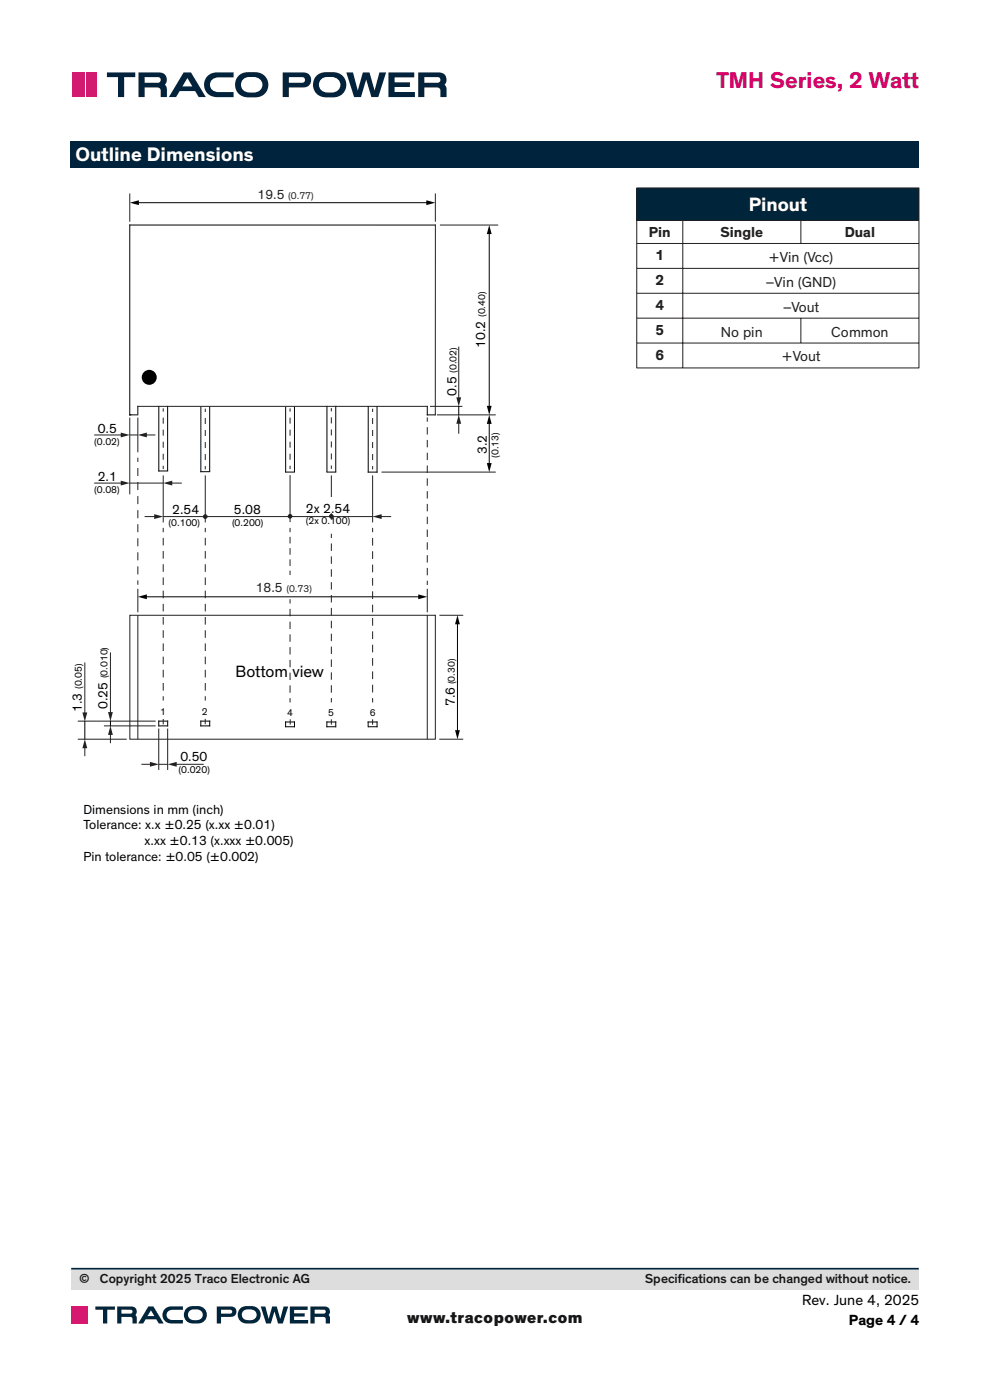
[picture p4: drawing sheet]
<svg xmlns="http://www.w3.org/2000/svg" width="210mm" height="297mm" viewBox="0 0 210 297" stroke-linecap="round" stroke-linejoin="round" font-family="sans-serif">
<path d="M15 30h180v5.7h-180z" fill="#00233d"/>
<path d="M29.1 43h61.7" fill="none" stroke="#000001" stroke-width=".21"/>
<g fill="#000001">
<path d="M27.5 43l2-.5v1z"/>
<path d="M90.4 42.5l1.9 .5-1.9 .5z"/>
</g>
<path d="M27.5 41v6M92.3 41v6" fill="none" stroke="#231f20" stroke-width=".21"/>
<path d="M103.8 49.3v37.1" fill="none" stroke="#000001" stroke-width=".21"/>
<g fill="#000001">
<path d="M103.3 86.1h1l-.5 1.9z"/>
<path d="M103.8 47.7l.5 2h-1z"/>
</g>
<path d="M93.3 47.7h12.4M97.3 73.5v11.1M91.2 86.2h6.9M92.7 88h12.5" fill="none" stroke="#231f20" stroke-width=".21"/>
<path d="M97.3 86.2v1.8" fill="none" stroke="#000001" stroke-width=".21"/>
<path d="M96.8 84.3h1l-.5 1.9z" fill="#231f20"/>
<path d="M97.3 89.5v2.5" fill="none" stroke="#231f20" stroke-width=".21"/>
<path d="M97.3 88l.5 1.9h-1z" fill="#231f20"/>
<path d="M33.7 86.2v13.7h1.9M35.6 86.2v13.6M42.6 86.4v13.7h1.9M44.5 86.4v13.6M60.6 86.4v13.7M62.5 86.4v13.6M69.4 86.2v13.9M71.2 86.2v13.9M103.8 89.6v9M69.4 100.1h1.8M78.1 100.2h1.9" fill="none" stroke="#000001" stroke-width=".21"/>
<path d="M80.9 100.2h24.3" fill="none" stroke="#231f20" stroke-width=".21"/>
<g fill="#000001">
<path d="M103.3 98.2h1l-.5 2z"/>
<path d="M103.8 88l.5 1.9h-1z"/>
<circle cx="31.7" cy="80.1" r="1.59"/>
</g>
<path d="M27.5 88.6v16.3M27.5 92.3h1.7M29.2 88.6v7.4M30.8 92.3h2.2M34.6 109.6h44.6" fill="none" stroke="#231f20" stroke-width=".21"/>
<path d="M29.2 92.3l2-.5v1z" fill="#231f20"/>
<path d="M20 92.3h6" fill="none" stroke="#231f20" stroke-width=".21"/>
<path d="M25.6 91.8l1.9 .5-1.9 .5z" fill="#231f20"/>
<path d="M30.7 109.6h2.4" fill="none" stroke="#231f20" stroke-width=".21"/>
<path d="M32.7 109.1l1.9 .5-1.9 .5z" fill="#231f20"/>
<g fill="none" stroke="#231f20" stroke-width=".21">
<path d="M34.6 86.6v.7M34.6 98.8v.7M43.5 86.7v.7M43.5 98.9v.7M61.5 86.6v.7M61.5 98.8v.7M70.3 86.6v.7M70.3 98.8v.7M34.6 100.9v9.9M61.5 100.8v10M70.3 100.9v4.5M79 100.9v9.9"/>
<path d="M80.6 109.6h2.4"/>
</g>
<path d="M34.6 97.5v-9.5M43.5 97.6v-9.6M61.5 97.5v-9.5M70.3 97.5v-9.6" fill="none" stroke="#231f20" stroke-width=".21" stroke-dasharray="1.3 1.3" stroke-linecap="butt"/>
<g fill="#231f20">
<path d="M79 109.6l2-.5v1z"/>
<circle cx="61.5" cy="109.5" r=".39"/>
</g>
<circle cx="61.5" cy="109.5" r=".39" fill="none" stroke="#231f20" stroke-width=".21"/>
<circle cx="70.3" cy="109.5" r=".39" fill="#231f20"/>
<g fill="none" stroke="#231f20" stroke-width=".21">
<path d="M36.2 102.5h2.4"/>
<circle cx="70.3" cy="109.5" r=".39"/>
</g>
<path d="M34.6 102.5l1.9-.5v1z" fill="#231f20"/>
<path d="M20 102.5h6" fill="none" stroke="#231f20" stroke-width=".21"/>
<path d="M25.6 102l1.9 .5-1.9 .5z" fill="#231f20"/>
<path d="M27.5 102.5h7.1M27.5 130.5h64.8v26.3h-64.8zM29.2 124.9v5M29.2 130.5v26.3M90.6 124.9v5M90.6 130.5v26.3" fill="none" stroke="#231f20" stroke-width=".21"/>
<path d="M30.8 126.6h58.3M35.6 154h-1.9v-1h1.9v1M42.6 153h1.9v1h-1.9zM60.6 154.2v-1h1.9v1h-1.8M69.3 153.2h1.9v1h-1.9z" fill="none" stroke="#000001" stroke-width=".21"/>
<g fill="#000001">
<path d="M29.2 126.6l2-.5v1z"/>
<path d="M88.7 126.1l1.9 .5-1.9 .5z"/>
</g>
<path d="M33.7 154.6v8.7M35.6 154.6v8.7M33.7 162.1h1.9M37.1 162.1h6.1" fill="none" stroke="#231f20" stroke-width=".21"/>
<path d="M35.6 162.1l1.9-.5v1.1z" fill="#231f20"/>
<path d="M30 162.1h2.2" fill="none" stroke="#231f20" stroke-width=".21"/>
<path d="M31.8 161.6l1.9 .5-1.9 .6z" fill="#231f20"/>
<path d="M93.2 130.5h5.1M16.5 153h16.5M22 154h11M93.2 156.8h5.1" fill="none" stroke="#231f20" stroke-width=".21"/>
<path d="M97 132.1v23.2" fill="none" stroke="#000001" stroke-width=".21"/>
<g fill="#000001">
<path d="M96.5 154.9h1.1l-.6 1.9z"/>
<path d="M97 130.5l.6 1.9h-1.1z"/>
</g>
<path d="M23.4 153v1" fill="none" stroke="#000001" stroke-width=".21"/>
<path d="M23.4 138.4v13" fill="none" stroke="#231f20" stroke-width=".21"/>
<path d="M22.9 151.1h1l-.5 1.9z" fill="#231f20"/>
<path d="M23.4 155.6v2.1" fill="none" stroke="#231f20" stroke-width=".21"/>
<path d="M23.4 154l.5 1.9h-1z" fill="#231f20"/>
<path d="M18 140.5v11" fill="none" stroke="#231f20" stroke-width=".21"/>
<path d="M17.5 151.1h1l-.5 2z" fill="#231f20"/>
<path d="M18 153.1v3.7" fill="none" stroke="#000001" stroke-width=".21"/>
<path d="M18 158.4v2" fill="none" stroke="#231f20" stroke-width=".21"/>
<path d="M18 156.8l.5 1.9h-1z" fill="#231f20"/>
<path d="M92.4 47.7h-64.9v40.3M27.5 88h.1M27.5 88h1.6M29.2 86.2v1.8M78.1 86.3v13.8M80 86.3v13.8M90.6 86.2v1.8h1.7M60.6 100.2h1.9" fill="none" stroke="#000001" stroke-width=".21"/>
<path d="M92.4 47.7l-.1 40.3M29.2 86.2h61.4M79 86.7v.7M79 98.9v.7M43.5 100.9v9.9" fill="none" stroke="#231f20" stroke-width=".21"/>
<path d="M79 97.6v-9.6" fill="none" stroke="#231f20" stroke-width=".21" stroke-dasharray="1.3 1.3" stroke-linecap="butt"/>
<circle cx="43.5" cy="109.6" r=".39" fill="#231f20"/>
<g fill="none" stroke="#231f20" stroke-width=".21">
<path d="M29.2 97.2v.7M90.6 88.7v.7M34.6 112.1v.7M43.5 112.1v.7M61.5 112.1v.7M70.3 108.9v1.3M70.3 113.3v.7M79 112.1v.7M29.2 123.2v.7M61.5 121.2v.7M61.5 127.2v.7M90.6 123.3v.7"/>
<path d="M16.5 156.8h10.4M34.6 147.8v.7M43.5 147.8v.7M61.5 148.2v.7M70.3 148.2v.7M79 148.2v.7"/>
<circle cx="43.5" cy="109.6" r=".39"/>
</g>
<path d="M78.1 154.2v-1h1.9v1h-1.8" fill="none" stroke="#000001" stroke-width=".21"/>
<path d="M90.6 121.9v-31.9M34.6 146.4v-32.9M43.5 146.4v-32.9M61.5 146.9v-18.3M70.3 146.8v-32.1M79 146.8v-33.3" fill="none" stroke="#231f20" stroke-width=".21" stroke-dasharray="1.4 1.4"/>
<path d="M34.6 153.6v-1M43.5 153.5v-.9M61.6 153.6v-.9M70.3 153.6v-.9M79 153.6v-.9" fill="none" stroke="#231f20" stroke-width=".21" stroke-dasharray=".9 .9"/>
<path d="M61.5 120v-6.6" fill="none" stroke="#231f20" stroke-width=".21" stroke-dasharray="1.2 1.2"/>
<path d="M29.2 121.7v-23.1" fill="none" stroke="#231f20" stroke-width=".21" stroke-dasharray="1.5 1.5"/>
<path d="M135.1 39.9h59.8v6.9h-59.8z" fill="#00243a"/>
<g fill="none" stroke="#231f20" stroke-width=".21">
<path d="M135 39.9h60M135.1 39.9v6.8M194.9 39.9v6.8M135 56.9h60M135 51.7h60M135 46.8h60M135.1 46.8v4.8M135.1 51.7v5.2M135.1 57v5.1M144.8 46.8v4.8M144.8 51.7v5.2M144.8 57v5.1"/>
<path d="M169.9 46.8v4.8M194.9 46.8v4.8M194.9 51.7v5.2M194.9 57v5.1M135 78.1h60M135 72.8h60M135 67.5h60M135 62.2h60M135.1 62.3v5.1M135.1 67.6v5.1M135.1 72.8v5.2M144.8 62.3v5.1"/>
<path d="M144.8 67.6v5.1M144.8 72.8v5.2M169.9 67.6v5.1M194.9 62.3v5.1M194.9 67.6v5.1M194.9 72.8v5.2"/>
</g>
<g fill="#03233c">
<path d="M82.4 15.4h5.5v1h-4.2v1.1h3.3v1h-3.3v1h4.3v1.1h-5.6z"/>
<path d="M44.2 16a6.7 6.7 0 0 1 4-.6h1.4v1h-3.2a1.59 1.59 0 0 0-1.9 1.6 1.59 1.59 0 0 0 1.9 1.5h3.2v1.1h-3.5a2.64 2.64 0 0 1-2.6-1.6 2.64 2.64 0 0 1 .7-3z"/>
<path d="M22.7 15.4h6v1h-2.4v4.2h-1.3v-4.2h-2.3z"/>
<path d="M73.5 15.4h1.4l1 3.8 1.1-3.8h1.4l1.1 3.8 1-3.8h1.4l-1.7 5.2h-1.4l-1.1-3.7-1.1 3.7h-1.5z"/>
<path d="M39.8 16.5l1 1.8h-2.1zM38.9 15.4l-3.1 5.2h1.6l.7-1.3h3.3l.7 1.3h1.6l-3.2-5.2z"/>
<path d="M51.6 16.8a3 3 0 0 1 3.8 .4 1.69 1.69 0 0 1-.1 1.8 1.69 1.69 0 0 1-1.8 .6 1.8 1.8 0 0 1-1.9-.4 1.8 1.8 0 0 1-.3-2zM50.7 15.9a2.71 2.71 0 0 0-.6 3.1 2.71 2.71 0 0 0 2.6 1.7 3.9 3.9 0 0 0 3.7-1.1 2.7 2.7 0 0 0 .2-2.9 2.7 2.7 0 0 0-2.5-1.4 4.3 4.3 0 0 0-3.4 .6z"/>
<path d="M68.1 16.8a3 3 0 0 1 3.9 .4 1.69 1.69 0 0 1-.2 1.8 1.69 1.69 0 0 1-1.7 .6 1.8 1.8 0 0 1-1.9-.4 1.8 1.8 0 0 1-.4-2zM67.3 15.9a2.71 2.71 0 0 0-.7 3.1 2.71 2.71 0 0 0 2.6 1.7 3.9 3.9 0 0 0 3.7-1.1 2.7 2.7 0 0 0 .3-2.9 2.7 2.7 0 0 0-2.5-1.4 4.3 4.3 0 0 0-3.4 .6z"/>
</g>
<g fill="#03233c">
<path d="M61.3 16.4h2.8a.6 .6 0 0 1 .6 .6 .6 .6 0 0 1-.6 .6h-2.8zM60 15.4v5.2h1.3v-2h3a1.6 1.6 0 0 0 1.7-1.6 1.6 1.6 0 0 0-1.7-1.6z" fill-rule="evenodd"/>
<path d="M90 16.4h2.8a.6 .6 0 0 1 .6 .6 .6 .6 0 0 1-.6 .6h-2.8zM88.7 15.4v5.2h1.3v-2h2.6a.78 .78 0 0 1 .8 1v1h1.3v-2.1l-.4-.5a1.55 1.55 0 0 0 .3-1.8 1.55 1.55 0 0 0-1.6-.8z" fill-rule="evenodd"/>
<path d="M30.7 16.4h2.8a.6 .6 0 0 1 .6 .6 .6 .6 0 0 1-.6 .6h-2.8zM29.4 15.4v5.2h1.3v-2h2.6a.78 .78 0 0 1 .8 1v1h1.3l-.1-2.1-.3-.5a1.55 1.55 0 0 0 .2-1.8 1.55 1.55 0 0 0-1.5-.8z" fill-rule="evenodd"/>
</g>
<g fill="#d21a71">
<path d="M15.3 15.4h2.1v5.2h-2.1z"/>
<path d="M18.2 15.4h2.2v5.2h-2.2z"/>
</g>
<path d="M17.8 15.4v5.2" fill="none" stroke="#d21a71" stroke-width=".29"/>
<path d="M15.1 269.1h179.8v4.5h-179.8z" fill="#dcdddc"/>
<path d="M15.1 269.1h179.8" fill="none" stroke="#00263e" stroke-width=".35"/>
<g fill="#00263e">
<path d="M61.5 277.2h3.8v.7h-2.9v.7h2.2v.7h-2.2v.7h3v.8h-3.9z"/>
<path d="M34.9 277.7a4.6 4.6 0 0 1 3.3-.6h.6v.8h-2.2a1.1 1.1 0 0 0-1.3 1.1 1.1 1.1 0 0 0 1.3 1h2.2v.8h-2.4a1.82 1.82 0 0 1-1.8-1.1 1.82 1.82 0 0 1 .3-2z"/>
<path d="M20.2 277.2h4.2v.6h-1.6v3h-.9v-3h-1.7z"/>
<path d="M55.3 277.2h1l.7 2.6 .7-2.6h1l.7 2.6 .8-2.6h.9l-1.1 3.6h-1l-.8-2.6-.7 2.6h-1.1z"/>
<path d="M32 278l.7 1.2h-1.4zM31.5 277.2l-2.2 3.6h1.1l.5-.9h2.3l.5 .9h1l-2.1-3.6z"/>
<path d="M40.3 278a2.03 2.03 0 0 1 2.7 .6 1.32 1.32 0 0 1-1.8 1.5 1.15 1.15 0 0 1-1.2-.7 1.15 1.15 0 0 1 .3-1.4zM39.5 277.6a1.87 1.87 0 0 0-.3 2.1 1.87 1.87 0 0 0 1.8 1.1 2.5 2.5 0 0 0 2.7-1 1.86 1.86 0 0 0-1.7-2.7 2.72 2.72 0 0 0-2.5 .5z"/>
<path d="M51.7 278a2.03 2.03 0 0 1 2.7 .6 1.32 1.32 0 0 1-1.8 1.5 1.15 1.15 0 0 1-1.2-.7 1.15 1.15 0 0 1 .3-1.4zM50.9 277.6a1.87 1.87 0 0 0-.3 2.1 1.87 1.87 0 0 0 1.8 1.1 2.5 2.5 0 0 0 2.7-1 1.86 1.86 0 0 0-1.7-2.7 2.72 2.72 0 0 0-2.5 .5z"/>
</g>
<g fill="#00263e">
<path d="M46.9 277.8l2.2 .1a.42 .42 0 0 1 .1 .5 .42 .42 0 0 1-.4 .3h-1.9zM46 277.2v3.6h.9v-1.4h2.1a1.1 1.1 0 0 0 1.2-1.1 1.1 1.1 0 0 0-1.2-1.1z" fill-rule="evenodd"/>
<path d="M66.7 277.8l2.2 .1a.43 .43 0 0 1 .2 .5 .43 .43 0 0 1-.4 .3h-2zM65.8 277.2v3.6h.9v-1.4h2.2l.2 .5v.9h.9v-1.2l-.3-.6a1.07 1.07 0 0 0 .2-1.2 1.07 1.07 0 0 0-1.1-.6z" fill-rule="evenodd"/>
<path d="M25.8 277.8l2.1 .1a.43 .43 0 0 1 .2 .5 .43 .43 0 0 1-.4 .3h-1.9zM24.9 277.2v3.6h.9v-1.4h2.1l.2 .5v.9h.9v-1.2l-.3-.6a1.07 1.07 0 0 0 .2-1.2 1.07 1.07 0 0 0-1.1-.6z" fill-rule="evenodd"/>
</g>
<g fill="#d61871">
<path d="M15.1 277.2h1.5v3.6h-1.5z"/>
<path d="M17.2 277.2h1.5v3.6h-1.5z"/>
</g>
<path d="M16.9 277.2v3.6" fill="none" stroke="#d61871" stroke-width=".21"/>
<text font-size="4.9" fill="#d80368" x="152" y="18.7">TMH Series, 2 Watt</text>
<g font-size="4.2" fill="#fff">
<text x="16" y="34.2">Outline Dimensions</text>
<text x="158.8" y="44.7">Pinout</text>
</g>
<text font-size="3.5" fill="#000001" x="50" y="143.7">Bottom view</text>
<text font-size="3.5" fill="#121517" x="86.4" y="280.8">www.tracopower.com</text>
<g font-size="3.2">
<text x="170.1" y="276.9">Rev. June 4, 2025</text>
<text x="180.1" y="281.1">Page 4 / 4</text>
</g>
<g font-size="3.1" fill="#231f20">
<text x="137.6" y="50.3">Pin</text>
<text x="152.8" y="50.3">Single</text>
<text x="179.2" y="50.3">Dual</text>
<text x="139" y="55.2">1</text>
<text x="163" y="55.5">+Vin (Vcc)</text>
<text x="139" y="60.4">2</text>
<text x="139" y="65.7">4</text>
<text x="162.4" y="60.8">–Vin (GND)</text>
<text x="139" y="71">5</text>
<text x="152.9" y="71.4">No pin</text>
<text x="166" y="66.1">–Vout</text>
<text x="176.3" y="71.4">Common</text>
<text x="139" y="76.3">6</text>
<text x="165.7" y="76.7">+Vout</text>
</g>
<g font-size="2.8" fill="#231f20">
<text x="54.6" y="42.1">19.5</text>
<text x="54.2" y="125.7">18.5</text>
</g>
<g font-size="2.8" fill="#000001">
<text x="102.9" y="73.8" transform="rotate(-90 102.9 73.8)">10.2</text>
<text x="96.8" y="84" transform="rotate(-90 96.8 84)">0.5</text>
<text x="20.7" y="91.8">0.5</text>
<text x="103.3" y="96.3" transform="rotate(-90 103.3 96.3)">3.2</text>
<text x="20.7" y="102.1">2.1</text>
<text x="36.5" y="109.1">2.54</text>
<text x="49.6" y="109.1">5.08</text>
<text x="64.9" y="108.7">2x 2.54</text>
<text x="96.5" y="149.8" transform="rotate(-90 96.5 149.8)">7.6</text>
<text x="17.4" y="151" transform="rotate(-90 17.4 151)">1.3</text>
<text x="22.8" y="150.4" transform="rotate(-90 22.8 150.4)">0.25</text>
<text x="38.3" y="161.5">0.50</text>
<text x="17.7" y="172.6">Dimensions in mm (inch)</text>
<text x="17.7" y="176">Tolerance: x.x ±0.25 (x.xx ±0.01)</text>
<text x="30.7" y="179.4">x.xx ±0.13 (x.xxx ±0.005)</text>
<text x="17.7" y="182.8">Pin tolerance: ±0.05 (±0.002)</text>
</g>
<g font-size="2.8" fill="#121517">
<text x="16.8" y="272.3">©</text>
<text x="21.2" y="272.3">Copyright 2025 Traco Electronic AG</text>
<text x="136.8" y="272.3">Specif</text>
<text x="143.8" y="272.3">ications can be changed without notice.</text>
</g>
<g font-size="2.1" fill="#231f20">
<text x="61.1" y="42.1">(0.77)</text>
<text x="60.8" y="125.7">(0.73)</text>
</g>
<g font-size="2.1" fill="#000001">
<text x="102.9" y="67.3" transform="rotate(-90 102.9 67.3)">(0.40)</text>
<text x="96.8" y="79.1" transform="rotate(-90 96.8 79.1)">(0.02)</text>
<text x="20" y="94.3">(0.02)</text>
<text x="105.7" y="97.1" transform="rotate(-90 105.7 97.1)">(0.13)</text>
<text x="20" y="104.5">(0.08)</text>
<text x="35.8" y="111.6">(0.100)</text>
<text x="49.2" y="111.6">(0.200)</text>
<text x="64.9" y="111.2">(2x 0.100)</text>
<text x="22.8" y="143.9" transform="rotate(-90 22.8 143.9)">(0.010)</text>
<text x="17.4" y="146.2" transform="rotate(-90 17.4 146.2)">(0.05)</text>
<text x="96.5" y="145.2" transform="rotate(-90 96.5 145.2)">(0.30)</text>
<text x="34" y="151.6">1</text>
<text x="42.8" y="151.6">2</text>
<text x="60.9" y="151.8">4</text>
<text x="69.6" y="151.8">5</text>
<text x="78.4" y="151.8">6</text>
<text x="37.9" y="163.9">(0.020)</text>
</g>
</svg>
